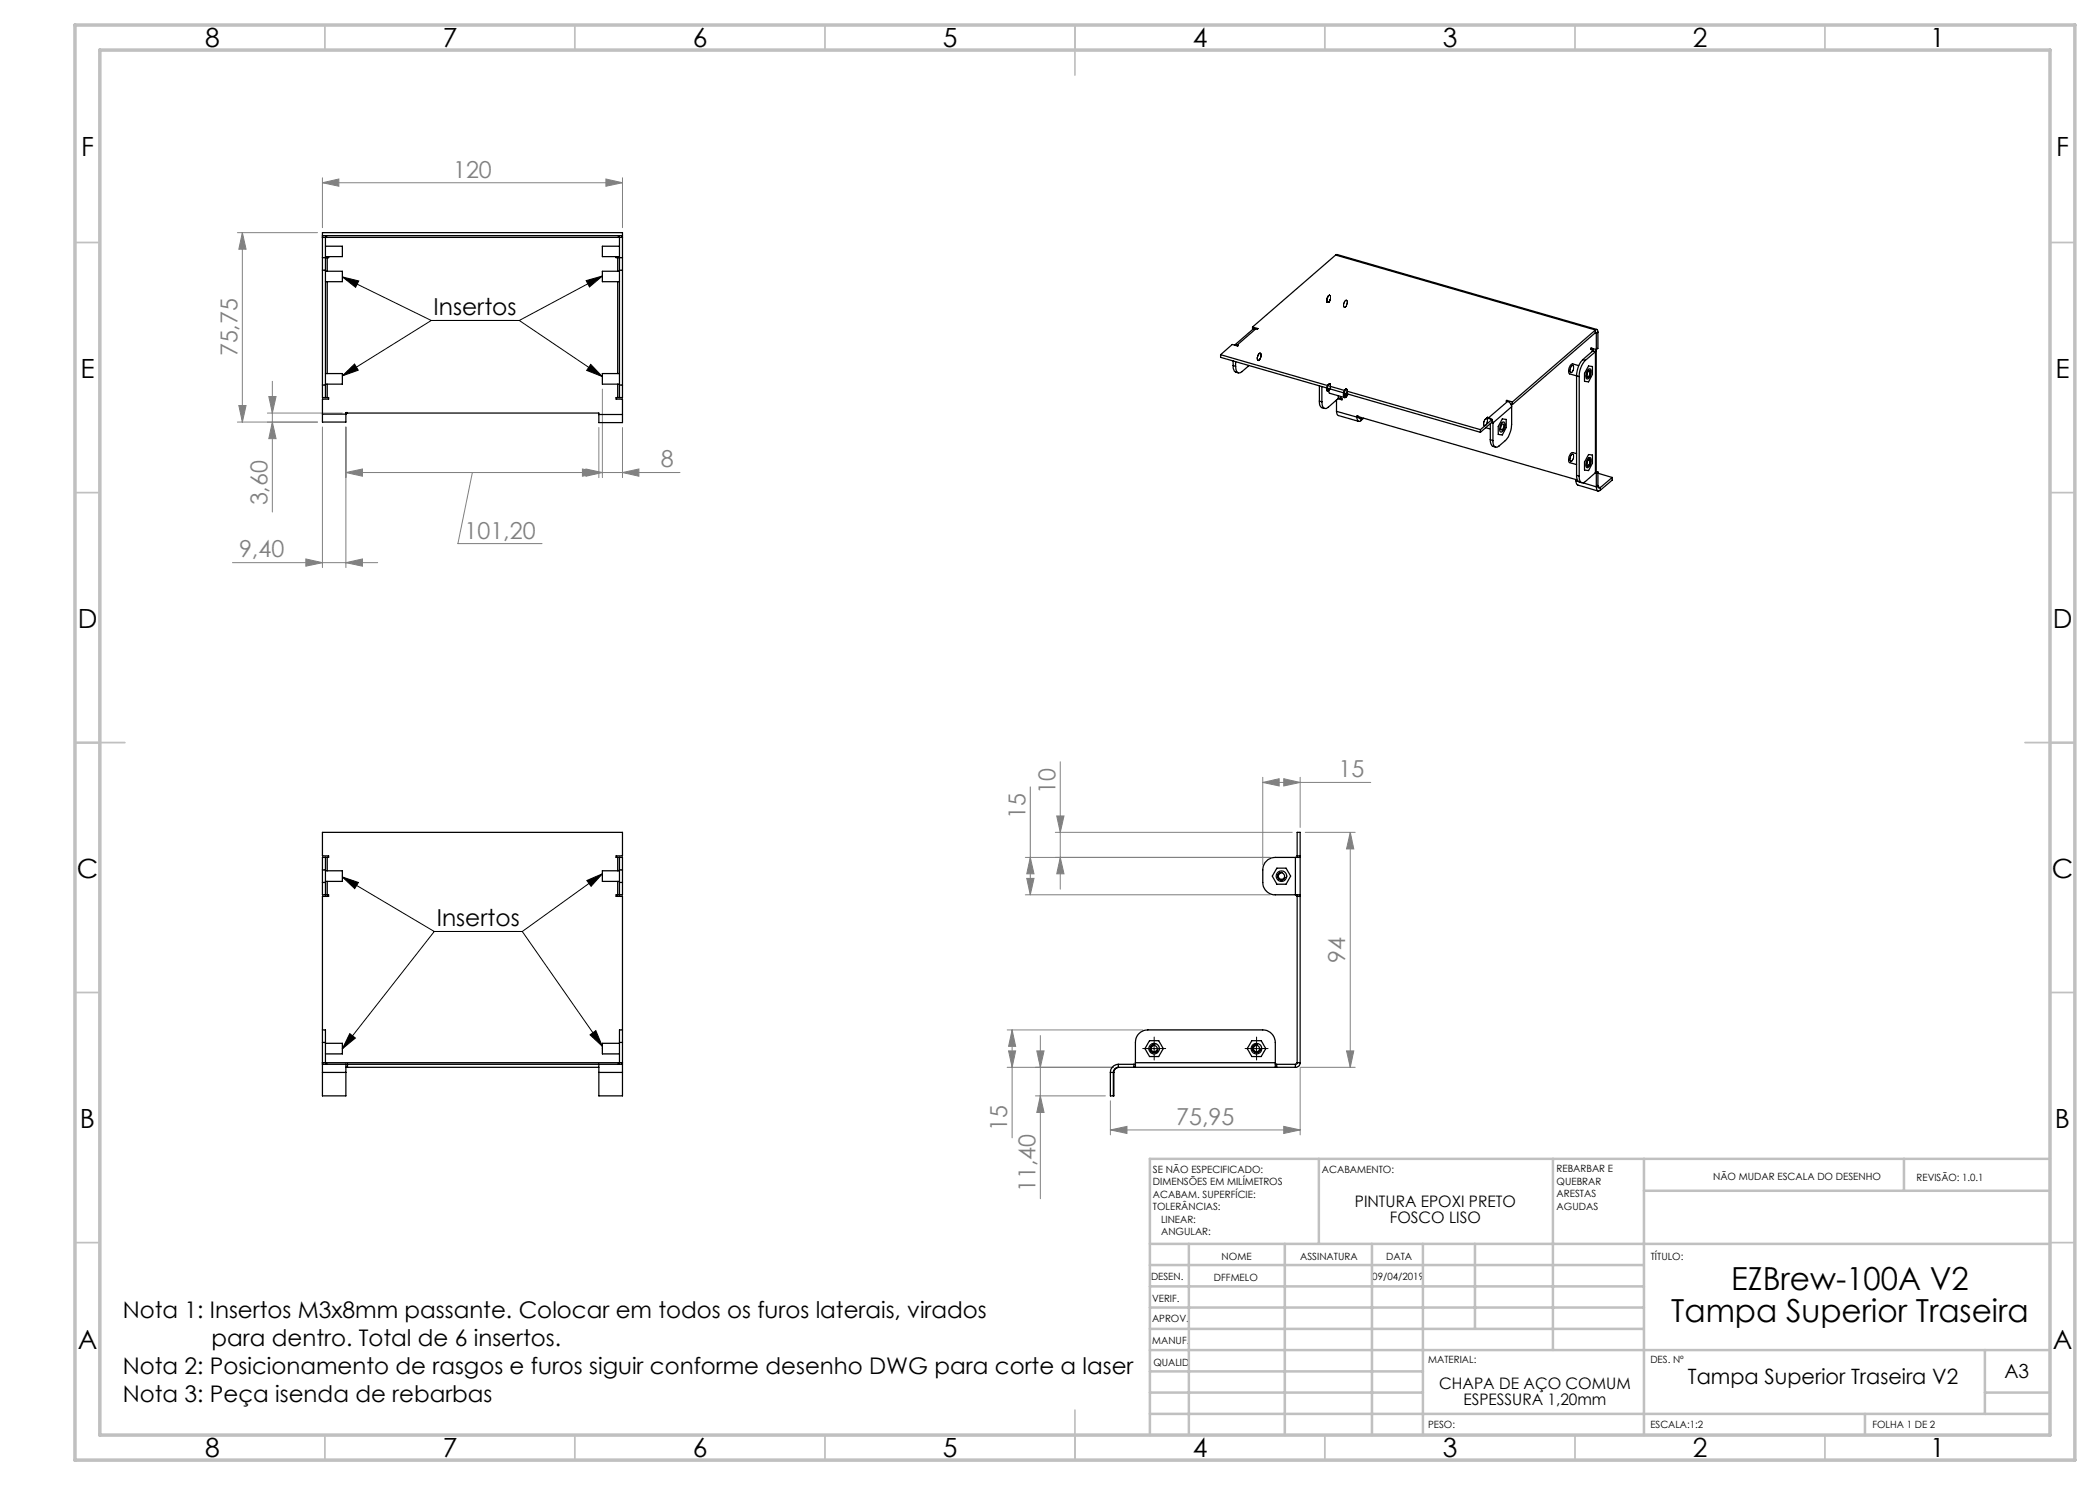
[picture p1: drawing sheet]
<svg xmlns="http://www.w3.org/2000/svg" width="420mm" height="297mm" viewBox="0 0 420 297" stroke-linecap="round" stroke-linejoin="round" font-family="sans-serif">
<g fill="none" stroke="#808080" stroke-width=".2">
<path d="M64.5 36.5l3.3-.7v1.4zM64.5 35.6v9.9M64.5 36.5h60M121.2 35.8l3.3 .7-3.3 .7zM124.5 35.6v9.9M47.5 46.5h16M48.5 46.5l.7 3.3h-1.4zM48.5 46.5v37.9M53.8 79.3h1.4l-.7 3.3zM54.5 76.3v26.1M120.5 77.8v17.7M47.5 84.4h16"/>
<path d="M47.8 81.1h1.4l-.7 3.3zM53.5 82.6h15M54.5 84.4l.7 3.3h-1.4zM64.5 85.4v28.1M69.2 94.5l3.3-.7v1.4zM69.2 85.4v28.1M69.2 94.5h66.8M94.5 94.5l-2.9 14.2h16.8M116.5 93.8l3.3 .7-3.3 .7zM117.2 93.8l3.3 .7-3.3 .7zM119.8 85.5v10M124.5 94.5l3.3-.7v1.4z"/>
<path d="M124.5 85.5v10M46.5 112.5h29M61.2 111.8l3.3 .7-3.3 .7zM69.2 112.5l3.3-.7v1.4zM206.1 157.4v21.6M212.1 152.4v25.4M252.6 156.5l3.2-.8v1.5zM252.6 155.5v17.5M252.6 156.5h21.5M256.8 155.7l3.2 .8-3.2 .7zM260 155.5v10M205.1 171.5h48.9"/>
<path d="M205.1 179h48.9M205.4 175.7h1.4l-.7 3.3zM206.1 171.5l.7 3.3h-1.4zM211.1 166.5h47.3M211.3 163.2h1.5l-.7 3.3zM212.1 171.5l.7 3.3h-1.5zM261.1 166.5h9.9M270.1 166.5l.7 3.3h-1.5zM270.1 166.5v47M201.4 213.5h21.3M201.4 206h27.2M201.7 210.2h1.4l-.7 3.3z"/>
<path d="M202.4 206l.7 3.3h-1.4zM202.4 206v21.6M207.1 219.2h14M207.4 210.2h1.4l-.7 3.3zM208.1 219.2l.7 3.3h-1.4zM208.1 207.1v32.6M260 213.5v13.5M260.1 213.5h10.9M269.3 210.2h1.5l-.7 3.3zM222.1 226l3.3-.7v1.4zM222.1 220.2v6.8M222.1 226h37.9"/>
<path d="M256.8 225.3l3.2 .7-3.2 .7z"/>
</g>
<g fill="none" stroke="#000" stroke-width=".2">
<path d="M68.5 55.4l17.8 8.7M68.5 55.4l3.3 .8-.7 1.3zM117.2 56.1l3.3-.9-2.6 2.2zM120.5 55.2l-16.6 8.9M265.7 59.2a.3 .3 0 0 1 .4 0 .3 .3 0 0 1 0 .4l-.4 .8a.26 .26 0 0 1-.3 0 .26 .26 0 0 1 0-.3zM68.5 75.2l2.4-2.4 .7 1.2zM86.3 64.1h17.6M86.3 64.1l-17.8 11.1M103.9 64.1l16.6 11.2M118.1 72.9l2.4 2.4-3.2-1.2zM251.9 70.7h.1a.75 .75 0 0 1 0 1.2l-.1 .1a.26 .26 0 0 1-.4 0 .26 .26 0 0 1 0-.4l.1-.6zM265.6 77a.28 .28 0 0 1 .4-.2 .28 .28 0 0 1 .1 .5l-.2 .7a.28 .28 0 0 1-.5 .2 .28 .28 0 0 1 0-.4z"/>
<path d="M269 60.3l.1-.2a.26 .26 0 0 1 .4 0 .26 .26 0 0 1 0 .4l-.3 .8a.31 .31 0 0 1-.5 .1 .31 .31 0 0 1 0-.5zM269 77.9a.3 .3 0 0 1 .5 0 .3 .3 0 0 1 0 .4l-.4 .8a.26 .26 0 0 1-.3 0 .26 .26 0 0 1-.1-.3zM269.1 60.1a.32 .32 0 0 1 .4 .1 .32 .32 0 0 1 0 .4l-.3 .7a.31 .31 0 0 1-.5 .1 .31 .31 0 0 1 0-.5zM314.2 73.3a.31 .31 0 0 1 .5-.1 .31 .31 0 0 1 0 .5l-.2 .6a.26 .26 0 0 1-.4 .2 .26 .26 0 0 1-.1-.3zM317.6 74.2h.1a.2 .2 0 0 1 .3-.1 .2 .2 0 0 1 .1 .2 .84 .84 0 0 1-.7 1.2l-.1-.6zM317.7 74.1a.46 .46 0 0 1 .4 .3 .46 .46 0 0 1-.1 .5l-.3 .5a.26 .26 0 0 1-.3 0 .26 .26 0 0 1-.1-.3l.2-.6zM297 83.9a.3 .3 0 0 1 .4-.2 .3 .3 0 0 1 .1 .5l-.3 .7a.26 .26 0 0 1-.3 .2 .26 .26 0 0 1-.2-.3zM314.2 91a.28 .28 0 0 1 .4-.1 .28 .28 0 0 1 .1 .4l-.2 .8a.26 .26 0 0 1-.4 .2 .26 .26 0 0 1-.1-.4zM317.6 92a.31 .31 0 0 1 .4-.1 .31 .31 0 0 1 .1 .5l-.3 .6a.28 .28 0 0 1-.4 .2 .28 .28 0 0 1-.1-.4zM317.7 91.8a.46 .46 0 0 1 .4 .3 .46 .46 0 0 1-.1 .5l-.2 .4a.28 .28 0 0 1-.4 .2 .28 .28 0 0 1-.1-.4l.2-.6zM68.5 175.4l18.4 10.9M68.5 175.4l3.2 1.1-.8 1.2z"/>
<path d="M117.4 176.1l3.1-1.3-2.3 2.5zM120.5 174.8l-16 11.5M256.5 174.5a.75 .75 0 0 0-.9 .5 .75 .75 0 0 0 .5 1 .75 .75 0 0 0 .9-.6M86.9 186.3h17.6M86.9 186.3l-18.4 23.5M104.5 186.3l16 23M70 206.7l1.1 .9-2.6 2.2zM118 207l1.2-.9 1.3 3.2zM229.6 209.7h2.5M230.8 208.5v2.5M231 209a.75 .75 0 0 0-.9 .6 .75 .75 0 0 0 .6 .9 .75 .75 0 0 0 .9-.6M250 209.7h2.6"/>
<path d="M251.3 208.5v2.5M251.5 209a.75 .75 0 0 0-.9 .5 .75 .75 0 0 0 .5 1 .75 .75 0 0 0 .9-.6"/>
</g>
<g fill="none" stroke="#c0c0c0" stroke-width=".35">
<path d="M65 5v5M115 5v5M165 5v5M215 5v10M265 5v5M315 5v5M365 5v5M15 48.5h5M410 48.5h5M15 98.5h5M410 98.5h5M15 148.5h10"/>
<path d="M405 148.5h10M15 198.5h5M410 198.5h5M15 248.5h5M410 248.5h5M65 287v5M115 287v5M165 287v5M215 282v10M265 287v5M315 287v5M365 287v5"/>
</g>
<g fill="none" stroke="#c0c0c0" stroke-width=".5">
<path d="M263.8 231.8v17M310.6 231.8v38.2M328.8 231.8v55.2M328.8 238.2h81.2M380.8 231.8v6.4M410 231.8h-180v55.2M230 248.8h180M230 257.3h98.8M230 253h98.8M237.8 248.8v38.2M257 248.8v38.2M274.4 248.8v38.2"/>
<path d="M284.6 248.8v38.2M295 248.8v17M230 265.8h98.8M230 261.5h98.8M230 278.5h54.6M230 274.3h54.6M230 270h180M397 278.5h13M397 270v12.8M230 282.8h180M373 282.8v4.2"/>
</g>
<path d="M15 5h400v287h-400zM20 10h390v277h-390z" fill="none" stroke="#c0c0c0" stroke-width=".7"/>
<path d="M229.6 209.7h-1.1M230.8 208.5v-1.1M230.8 211v1M232.1 209.7h1M250.1 209.7h-1.1M251.3 208.5v-1.1M251.3 211v1M252.6 209.7h1" fill="none" stroke="#000" stroke-width=".2" stroke-dasharray="15.2 1.3 1.3 1.3"/>
<g fill="#808080">
<path d="M64.5 36.5l3.3-.7v1.4zM121.2 35.8l3.3 .7-3.3 .7zM61.2 111.8l3.3 .7-3.3 .7zM69.2 112.5l3.3-.7v1.4zM69.2 94.5l3.3-.7v1.4zM116.5 93.8l3.3 .7-3.3 .7zM117.2 93.8l3.3 .7-3.3 .7zM124.5 94.5l3.3-.7v1.4z"/>
<path d="M252.6 156.5l3.2-.8v1.5zM256.8 155.7l3.2 .8-3.2 .7z"/>
<path d="M222.1 226l3.3-.7v1.4zM256.8 225.3l3.2 .7-3.2 .7z"/>
<path d="M54.5 84.4l.7 3.3h-1.4zM53.8 79.3h1.4l-.7 3.3z"/>
<path d="M212.1 171.5l.7 3.3h-1.5zM211.3 163.2h1.5l-.7 3.3z"/>
<path d="M48.5 46.5l.7 3.3h-1.4zM47.8 81.1h1.4l-.7 3.3zM208.1 219.2l.7 3.3h-1.4zM207.4 210.2h1.4l-.7 3.3zM201.7 210.2h1.4l-.7 3.3zM202.4 206l.7 3.3h-1.4zM269.3 210.2h1.5l-.7 3.3zM270.1 166.5l.7 3.3h-1.5z"/>
<path d="M206.1 171.5l.7 3.3h-1.4zM205.4 175.7h1.4l-.7 3.3z"/>
</g>
<path d="M70 206.7l1.1 .9-2.6 2.2zM118 207l1.2-.9 1.3 3.2zM117.4 176.1l3.1-1.3-2.3 2.5zM68.5 175.4l3.2 1.1-.8 1.2zM68.5 55.4l3.3 .8-.7 1.3zM68.5 75.2l2.4-2.4 .7 1.2zM117.2 56.1l3.3-.9-2.6 2.2zM118.1 72.9l2.4 2.4-3.2-1.2z" fill="#000"/>
<g fill="none" stroke="#000" stroke-width=".25">
<path d="M64.5 51.5v2.5M64.5 47.1v.4M64.5 47.1v-.6h60v.6M64.5 47.5v4M64.5 54v23M64.5 47.1h60M64.5 47.5h60M64.5 51.5h.6M64.5 54h.6M64.6 47.1l-.1 .4M65.1 49.2h3.4v2.1h-3.4M65.1 51.5v2.5"/>
<path d="M65.1 51.5h.3M65.1 54.3h3.4v2h-3.4M65.1 54v23M65.4 47.1l-.3 .3v4.1M65.4 51.5v2.8M65.4 56.3v18.4M65.7 51.3v.2h-.3M123.2 51.3v.2h.3M123.5 47.1l.4 .4v4M123.5 51.5h.4M123.5 51.5v2.8M123.5 56.3v18.4"/>
<path d="M123.9 49.2h-3.4v2.1h3.4M123.9 51.5v2.5M123.9 54.3h-3.4v2h3.4M123.9 54v23M123.9 51.5h.6M123.9 54h.6M124.4 47.1l.1 .4M124.5 51.5v2.5M124.5 47.1v.4M124.5 47.5v4M124.5 54v23M267.1 51l.3-.1 52 15"/>
<path d="M267.1 51l-16.6 14.4M267.1 51l52 15M64.5 77v2.5h.6M64.5 77h.6M65.1 77v2.5M65.1 79.5h.3M65.1 74.7h3.4v2.1h-3.4M65.4 79.5h.3v.3h-1.2v3M65.4 76.8v2.7M123.5 79.5h.4M123.5 79.5h-.3v.3h1.3v3.1M123.5 76.8v2.7"/>
<path d="M123.9 77v2.5M123.9 74.7h-3.4v2.1h3.4M123.9 77h.6M124.5 77v2.5h-.6M244.1 70.9l52 15M244.1 70.9v.6l52 15M246.6 73.1a1.12 1.12 0 0 0 1.1 1.5M246.6 73.1l.5 .2M246.6 72.2v.9M247.1 72.3v1M247.4 69h-.5M247.4 69l.3 .1-.2 .1-1-.3-2.4 2"/>
<path d="M247.4 69v.2M249.8 73.1l-1.4 1.2a.66 .66 0 0 1-.8 .3 .66 .66 0 0 1-.4-.7l-.1-.6M250.5 65.4l1.1 .3-.4 .1M250.5 65.4v.5M251.2 65.8h-.6l-3.7 3.2M251.2 65.8l-3.8 3.2M263.9 77.1v3.1M264.4 77.3v3.1M265.8 77.7l.1 .9 3 .9M267.7 79.7l-2.1 1.8a.73 .73 0 0 1-.9 .1 .73 .73 0 0 1-.3-.9v-.3M267.7 79.2v.5M268.1 79.7h-.4"/>
<path d="M268.1 79.7h.3v.3l-.8-.2M268.1 79.3v.4M268.7 78.6a.62 .62 0 0 0 .4 .9l.5-.7M268.9 78.6l-.1 .3 .2 .4 .2-.1 .3-.4M269.3 78.7l-.2 .3h-.2M315.3 75.2l.5 .1M315.3 75.2v19.9M315.7 73.1l-1.2-.3a1.43 1.43 0 0 0-.6 2l1.4 .4M315.8 75.3v19.9M316.5 71.9a4.8 4.8 0 0 0-1.2 3.3M316.5 71.9l.6 .2M317.1 72.1a4.8 4.8 0 0 0-1.3 3.2"/>
<path d="M317.6 74l.4-.2a1.41 1.41 0 0 1-.5 2 1.35 1.35 0 0 1 .1-1.8zM317.7 74.3l.1-.1a.73 .73 0 0 1-.3 1.2 .92 .92 0 0 1 .2-1.1zM317.7 73.2l.8 .1v1.6l-.8 1.5-.8-.1v-1.6zM318.2 69.8v-.2l1.1 .3M318.2 69.8l.3 .2M318.4 69.7l-.2 .1M318.5 70l.1 .2M318.5 70v.3M318.6 70.2l.5 .1M318.6 70.2l-2.1 1.7M318.7 69.7l-.2 .3M319 66.6l.3 .1"/>
<path d="M319.1 66a.33 .33 0 0 1 .4 0 .33 .33 0 0 1 .1 .4M319.1 66.5h.1l.1 .2M319.1 66l-16.6 14.4M319.1 66v.5M319.1 70.3v24.2M319.1 66.5l-16.6 14.4M319.1 70.3l-2 1.8M319.1 69.9l.1 .3-.1 .1M319.2 70.1v24.3l-.1 .1M319.3 66.7v3.2M319.6 66.4l-.3 .3M319.6 66.4v3.3l-.3 .2"/>
<path d="M64.5 82.8v1.6h4.7v-1.6M64.5 82.8h4.7M69.2 82.8v-.3h.3v.1h50.3v.3M119.8 82.9v1.6h4.7v-1.6M119.8 82.9h4.7M263.9 80.2a1.15 1.15 0 0 0 1 1.5M263.9 80.2l.5 .2M267.3 82.3l.1 .6 .3 .2 4 1.2M267.3 82.3l4.1 1.1M267.3 80v2.3M271.4 83.4l.2 .8 .3 .1 .3-.2M271.4 83.4v-.2l43.8 12.7v.3"/>
<path d="M271.6 83.3l-.2 .1M271.7 83.4l.1 .3 .4-.1M271.7 83.5l.5 .1M272.2 83.6v.5M272.3 83.5l-.1 .1M272.7 83.6l-.5 .5M296.1 85.9v.6M297.1 85.5l1 .3M297.5 83.5h.2M297.5 83.5l-.1 .1 1 .3M297.5 83.5v.1M297.7 83.5l.6 .4"/>
<path d="M297.7 83.5v.2M298.1 87.9a1.2 1.2 0 0 0 1 1.5M298.1 87.9l.5 .2M298.1 84.7v3.2M298.3 84.5l.3 .1M298.4 84.1l.2 .5M298.4 83.9l-2.3 2M298.4 83.9v.5l-2.3 2.1M298.6 84.6v3.5M300.5 84.8a.74 .74 0 0 1-.2 1.2 .89 .89 0 0 1 .2-1.2zM300.5 84.5l.1-.1a.66 .66 0 0 1 .3 1.1l-.2 .5-.5 .4a1.14 1.14 0 0 1 0-1.6zM300.5 83.8l.7 .1v1.6l-.7 1.5-.9-.1v-1.6z"/>
<path d="M301.4 80.1l1.1 .3M301.4 80.1l-.2 .1 .3 .1M301.4 80.1v.2M301.5 80.3a1.26 1.26 0 0 1 .8 1M301.5 80.3l-3.8 3.2M302.2 80.8l.3 .1M302.3 81.3v3.5a5.1 5.1 0 0 1-1.2 3.3l-1.3 1.1a.66 .66 0 0 1-.8 .2 .66 .66 0 0 1-.4-.7v-.6M302.3 81.3l-3.7 3.3M302.5 80.4v.5M315.2 96.2l.1 .6 .3 .2 4 1.2M315.2 96.2l.5 .1M315.3 95.1a1.2 1.2 0 0 0 1.1 1.5"/>
<path d="M315.3 90.7l-.8-.2a1.41 1.41 0 0 0-.6 2l1.4 .4M315.3 95.1l.5 .1M316.5 96.6l2.8 .8M317.7 91.6l.3-.1a1.35 1.35 0 0 1-.6 2 1.69 1.69 0 0 1 .3-1.9zM317.7 92l.1-.1a.66 .66 0 0 1-.1 1.2h-.1a.74 .74 0 0 1 .1-1.1zM317.7 90.9l.8 .1v1.6l-.8 1.5-.8-.1v-1.6zM319.1 94.6h.2M319.1 94.5l-2 1.8a.73 .73 0 0 1-.9 .1 .73 .73 0 0 1-.4-.8v-.4M319.2 94.3l.4 .1M319.3 97.4l.2 .7 .3 .1 .3-.2M319.3 94.6v2.8M319.6 97.1a.33 .33 0 0 0 0 .4 .33 .33 0 0 0 .5 0"/>
<path d="M319.6 94.4v2.7M319.6 94.4l-.3 .2M319.6 97.1l-.3 .3M319.6 94.6l2.8 .9M319.6 97.4l.5 .1M320.1 97.5v.5M322.4 95.5l-2.3 2M322.4 95.5v.5l-2.3 2M64.5 176.5v2.5h.6M64.5 174v2.5M64.5 174h.6M64.5 176.5h.6"/>
<path d="M65.1 174.2h3.4v2.1h-3.4M65.1 171.5h-.6v2.5M65.1 171.5v2.5M65.1 176.5v2.5M65.1 179h.3M65.1 171.5h.3M65.1 174v2.5M65.4 171.5h.3v-.3h-1.2v-4.7h60v4.7h-1.3v.3h.3M65.4 179h.3v.3h-1.2v26.7M65.4 171.5v2.7M65.4 176.3v2.7M123.5 171.5h.4"/>
<path d="M123.5 179h.4M123.5 179h-.3v.3h1.3v26.7M123.5 171.5v2.7M123.5 176.3v2.7M123.9 174.2h-3.4v2.1h3.4M123.9 171.5h.6v2.5M123.9 171.5v2.5M123.9 176.5v2.5M123.9 174v2.5M123.9 174h.6M123.9 176.5h.6M124.5 176.5v2.5h-.6"/>
<path d="M124.5 174v2.5M255.4 173.6h1.8l.9 1.6-.9 1.6h-1.8l-.9-1.6zM259.1 171.5h-4a2.53 2.53 0 0 0-2.5 2.5v2.5a2.47 2.47 0 0 0 2.5 2.5h4M259.1 179h.9M259.1 171.5h.9M259.1 171.5v7.5M259.4 171.2h.6M259.4 179.3h.6M259.4 171.5v-5h.6v46M259.4 179v33.5M64.5 212.9v1.6M64.5 206h.6v2.5"/>
<path d="M64.5 206v2.5M64.5 212.5l.1 .4M64.5 212.5v.4M64.5 214.5h4.7M64.5 212.9h60M64.5 214.5v4.7h4.7v-4.7M64.5 208.5v4M64.5 208.5h.6M64.5 212.5h60M65.1 208.5v4.1l.1 .2 .2 .1M65.1 208.7h3.4v2.1h-3.4M69.2 212.9v1.6"/>
<path d="M69.2 213.5h50.6M69.5 212.9v.6M119.8 212.9v1.6M119.8 214.5h4.7M119.8 214.5v4.7h4.7v-4.7M123.9 208.5v4l-.1 .3-.3 .1M123.9 208.7h-3.4v2.1h3.4M123.9 208.5h.6M124.5 212.9v1.6M124.5 206h-.6v2.5M124.5 206v2.5M124.5 212.5l-.1 .4"/>
<path d="M124.5 212.5v.4M124.5 208.5v4M222.1 214.5h.7M222.1 214.5v4.7h.7v-4.7M223.7 212.9a1.63 1.63 0 0 0-1.6 1.6M223.7 213.5a1.02 1.02 0 0 0-1 1v4.7M223.7 212.9h3.4M223.7 213.5h35.4M223.7 212.9v.6M223.8 213.5a1.02 1.02 0 0 0-1 1M226.8 212.9v.6M227.1 212.5v-4a2.47 2.47 0 0 1 2.5-2.5h23a2.53 2.53 0 0 1 2.5 2.5v4"/>
<path d="M227.1 212.5v1M227.1 212.5h28M229.9 208.1h1.8l1 1.6-1 1.6h-1.8l-.9-1.6zM250.4 208.1h1.8l1 1.6-1 1.6h-1.8l-1-1.6zM255.1 212.5v1M255.1 212.9h4M255.3 212.9v.6M259.1 212.9v.6M259.4 212.5l-.1 .3-.2 .1M259.4 212.5h.6M260 212.5a.86 .86 0 0 1-.9 1"/>
<circle cx="256.3" cy="175.2" r="1.06"/>
<circle cx="256.3" cy="175.2" r=".64"/>
<circle cx="230.8" cy="209.7" r=".62"/>
<circle cx="230.8" cy="209.7" r="1.06"/>
<circle cx="251.3" cy="209.7" r="1.06"/>
<circle cx="251.3" cy="209.7" r=".62"/>
</g>
<g font-size="6.3">
<text x="346.2" y="258">EZBrew-100A V2</text>
<text x="334.3" y="264.3">Tampa Superior Traseira</text>
</g>
<g font-size="5.3">
<text x="41" y="9.5">8</text>
<text x="88.5" y="9.5">7</text>
<text x="138.5" y="9.5">6</text>
<text x="188.5" y="9.5">5</text>
<text x="238.5" y="9.5">4</text>
<text x="288.5" y="9.5">3</text>
<text x="338.5" y="9.5">2</text>
<text x="386" y="9.5">1</text>
<text x="16.2" y="31.3">F</text>
<text x="411.2" y="31.3">F</text>
<text x="16.1" y="75.5">E</text>
<text x="411.1" y="75.5">E</text>
<text x="15.5" y="125.5">D</text>
<text x="410.5" y="125.5">D</text>
<text x="15.4" y="175.5">C</text>
<text x="410.4" y="175.5">C</text>
<text x="16" y="225.5">B</text>
<text x="411" y="225.5">B</text>
<text x="15.5" y="269.8">A</text>
<text x="410.5" y="269.8">A</text>
<text x="41" y="291.5">8</text>
<text x="88.5" y="291.5">7</text>
<text x="138.5" y="291.5">6</text>
<text x="188.5" y="291.5">5</text>
<text x="238.5" y="291.5">4</text>
<text x="288.5" y="291.5">3</text>
<text x="338.5" y="291.5">2</text>
<text x="386" y="291.5">1</text>
</g>
<g font-size="4.7" fill="#808080">
<text x="90.6" y="35.5">120</text>
<text x="47.5" y="71.3" transform="rotate(-90 47.5 71.3)">75,75</text>
<text x="132.1" y="93.5">8</text>
<text x="53.5" y="101.1" transform="rotate(-90 53.5 101.1)">3,60</text>
<text x="92.9" y="107.7">101,20</text>
<text x="47.8" y="111.5">9,40</text>
<text x="267.7" y="155.4">15</text>
<text x="211.1" y="158.8" transform="rotate(-90 211.1 158.8)">10</text>
<text x="205.1" y="163.8" transform="rotate(-90 205.1 163.8)">15</text>
<text x="269.1" y="192.5" transform="rotate(-90 269.1 192.5)">94</text>
<text x="201.4" y="226.3" transform="rotate(-90 201.4 226.3)">15</text>
<text x="235.3" y="225">75,95</text>
<text x="207.1" y="238.4" transform="rotate(-90 207.1 238.4)">11,40</text>
</g>
<g font-size="4.7">
<text x="86.7" y="63">Insertos</text>
<text x="87.3" y="185.2">Insertos</text>
</g>
<g font-size="4.6">
<text x="24.6" y="263.7">Nota 1: Insertos M3x8mm passante. Colocar em todos os furos laterais, virados</text>
<text x="42.3" y="269.3">para dentro. Total de 6 insertos.</text>
<text x="24.6" y="274.9">Nota 2: Posicionamento de rasgos e furos siguir conforme desenho DWG para corte a laser</text>
<text x="24.6" y="280.5">Nota 3: Peça isenda de rebarbas</text>
</g>
<text font-size="4.2" x="337.6" y="276.8">Tampa Superior Traseira V2</text>
<text font-size="3.9" x="400.9" y="275.5">A3</text>
<g font-size="3.2">
<text x="271" y="241.4">PINTURA EPOXI PRETO</text>
<text x="278" y="244.6">FOSCO LISO</text>
<text x="287.8" y="277.9">CHAPA DE AÇO COMUM</text>
<text x="292.7" y="281.1">ESPESSURA 1,20mm</text>
</g>
<g font-size="2">
<text x="230.6" y="234.6">SE NÃO ESPECIFICADO:</text>
<text x="230.6" y="237.1">DIMENSÕES EM MILÍMETROS</text>
<text x="230.6" y="239.6">ACABAM. SUPERFÍCIE:</text>
<text x="264.4" y="234.6">ACABAMENTO:</text>
<text x="311.3" y="234.5">REBARBAR E</text>
<text x="311.3" y="237">QUEBRAR</text>
<text x="311.3" y="239.5">ARESTAS</text>
<text x="342.6" y="236">NÃO MUDAR ESCALA DO DESENHO</text>
<text x="383.3" y="236.2">REVISÃO: 1.0.1</text>
<text x="230.6" y="242.1">TOLERÂNCIAS:</text>
<text x="232.2" y="244.6">LINEAR:</text>
<text x="311.3" y="242">AGUDAS</text>
<text x="232.2" y="247.1">ANGULAR:</text>
<text x="244.3" y="252">NOME</text>
<text x="260" y="251.9">ASSINATURA</text>
<text x="277.2" y="251.9">DATA</text>
<text x="330.2" y="251.9">TÍTULO:</text>
<text x="230.2" y="256.1">DESEN.</text>
<text x="242.8" y="256.1">DFFMELO</text>
<text x="274.5" y="255.9">09/04/2019</text>
<text x="230.4" y="260.3">VERIF.</text>
<text x="230.4" y="264.4">APROV.</text>
<text x="230.5" y="268.8">MANUF.</text>
<text x="230.7" y="273.1">QUALID</text>
<text x="285.7" y="272.5">MATERIAL:</text>
<text x="330.1" y="272.5">DES. Nº</text>
<text x="285.6" y="285.5">PESO:</text>
<text x="330.1" y="285.6">ESCALA:1:2</text>
<text x="374.5" y="285.6">FOLHA 1 DE 2</text>
</g>
</svg>
